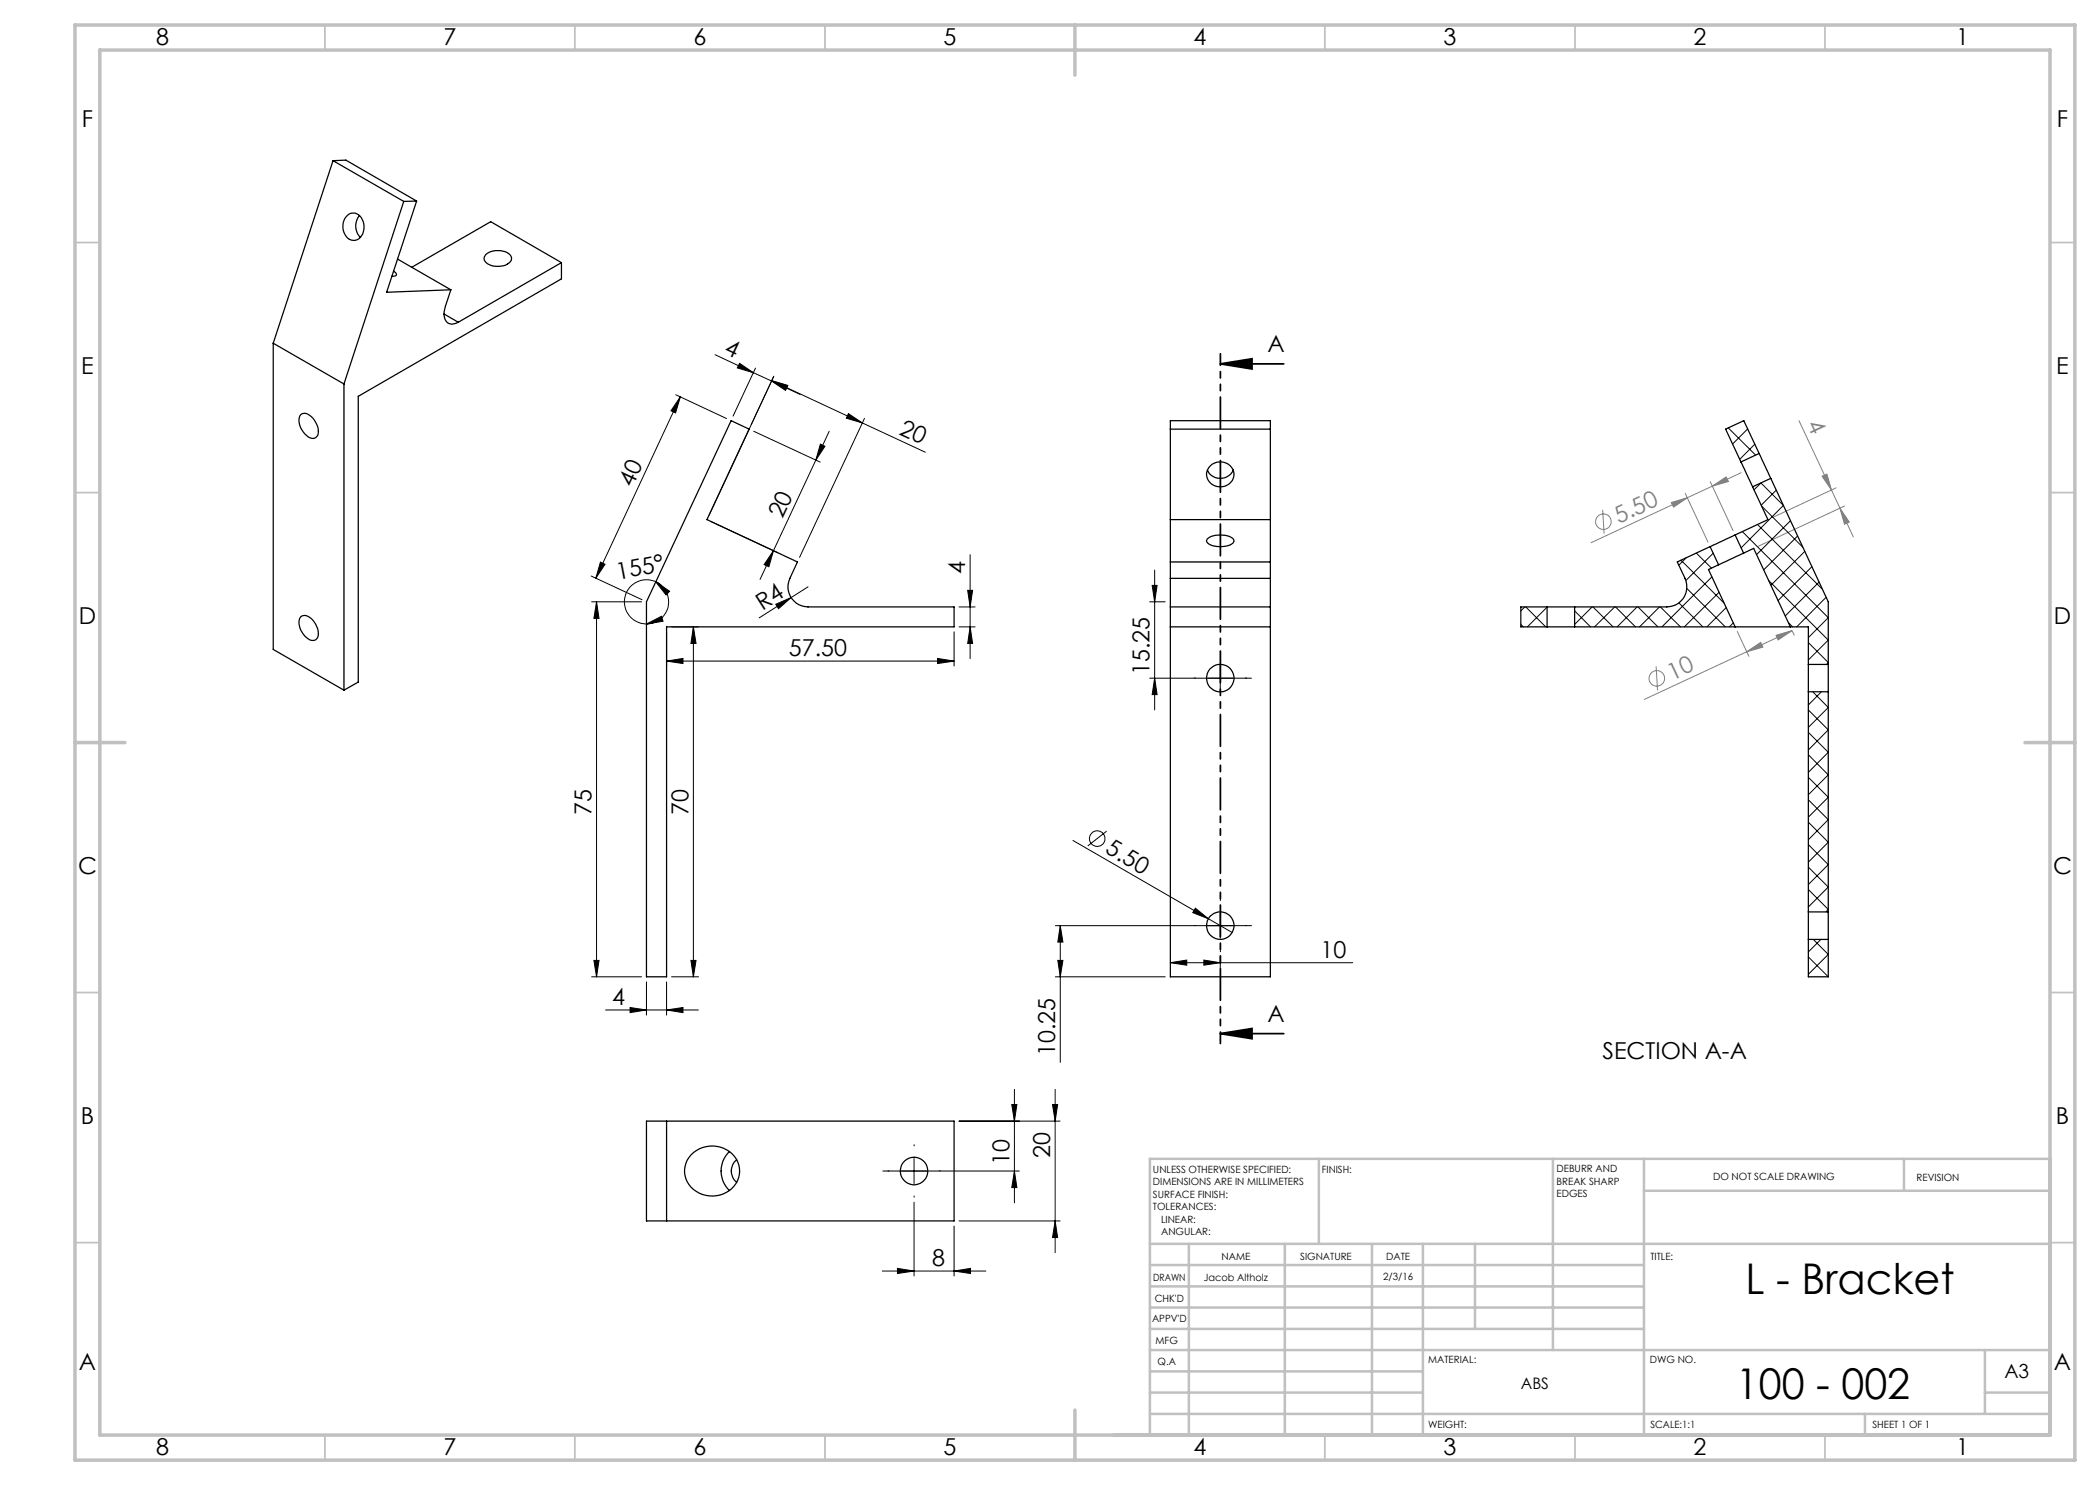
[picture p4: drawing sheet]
<svg xmlns="http://www.w3.org/2000/svg" width="420mm" height="297mm" viewBox="0 0 420 297" stroke-linecap="round" stroke-linejoin="round" font-family="sans-serif">
<g fill="none" stroke="#000" stroke-width=".2">
<path d="M135.1 78.9l10.2 4.8M136.1 79.4l-1 3.2-.9-.4zM136.1 79.4l-16.9 36.2M143 70.9l7.7 3.6M147.9 72.7l2.8 1.8-3.2-.9zM150.7 74.5l3.6 1.7M151.1 73.6l-4.5 9.6M154.3 76.2l5.8 2.7M154.3 76.2l3.2 .9-.4 1zM154.3 76.1l30.8 14.3M154.3 76.1l3.3 1-.5 .9zM154.7 75.3l-4.5 9.6"/>
<path d="M154.8 75.2l-13 27.8M150.7 86.3l13.3 6.1M163.2 92l-11.2 23.9M164.1 88.8l.9 .4-1.8 2.8zM165.8 86.3l-2.6 5.7M169.7 82.7l2.8 1.9-3.2-1zM172.9 83.7l-13 27.8M118.3 115.2l10.1 4.7M120.1 112.4l.9 .5-1.8 2.7zM131.2 116.4l2.7 1.8-.7 .8zM131.2 116.4a4.4 4.4 0 0 1 2.4 4.9 4.4 4.4 0 0 1-4.3 3.5M132.3 117.2a4.4 4.4 0 0 0-7.1 1.5 4.4 4.4 0 0 0 4.1 6.1"/>
<path d="M142.3 104.3l13.3 6.3M154.7 110.1l-.9 3.2-1-.4zM161.6 117.4l-9.8 6.2M193.5 118.1h1l-.5 3.3zM194 110.9v20.8M230.4 117.1h1l-.5 3.3zM230.9 114v28M118.3 120.4h10M119.3 120.4l.5 3.3h-1zM119.3 120.4v75M129.3 124.8l3-1.5 .3 .9zM133.3 132.2l3.3-.5v1z"/>
<path d="M133.3 126.4v6.8M133.3 132.2h57.5M134.3 125.4h5.4M138.7 125.4v70M138.7 125.4l.5 3.3h-1zM155.2 120.9l3-1.4-2.5 2.2zM187.5 131.7l3.3 .5-3.3 .5zM190.8 126.4v6.8M191.8 125.4h3.2M191.8 121.4h3.2M194 125.4l.5 3.3h-1zM229.9 135.6h20.4"/>
<path d="M229.9 120.4h3.1M230.9 135.6l.5 3.3h-1zM244.1 133.1v5M214.6 168.1l31.9 18.4M221.3 166.2l-3.7 3M118.3 195.4h10M118.8 192.1h1l-.5 3.3zM129.3 196.4v6.6M133.3 196.4v6.6M134.3 195.4h5.4M138.2 192.1h1l-.5 3.3zM211.1 185.1h39.2"/>
<path d="M211.1 195.4h21.9M211.6 192.1h1l-.5 3.3zM212.1 185.1l.5 3.3h-1zM212.1 185.1v27.4M234.1 192.5l3.2-.5v1zM234.1 192.5h36.4M239.1 181.6l2.6 2.2-3.2-1.3zM240.8 192l3.3 .5-3.3 .5zM244.1 182.6v5M244.1 191.4v2.1M121.1 202h18.6M126 201.5l3.3 .5-3.3 .5z"/>
<path d="M133.3 202l3.3-.5v1zM202.9 217.9v22.7M211 217.9v32.6M176.6 234.2h27.3M182.8 231.7v5M191.8 224.2h20.2M202.4 220.9h1l-.5 3.3zM202.9 234.2l.5 3.3h-1zM210.5 220.9h1l-.5 3.3zM176.5 254.2h20.7M179.5 253.7l3.3 .5-3.3 .5zM182.8 240.4v14.8"/>
<path d="M190.8 254.2l3.3-.5v1zM190.8 245.2v10M191.8 244.2h20.2M211 244.2l.5 3.3h-1z"/>
<circle cx="219.4" cy="167.7" r="1.56"/>
</g>
<g fill="none" stroke="#808080" stroke-width=".2">
<path d="M337 98.7l4.6 9.7M337.5 99.6l-19.3 8.9M342.1 96.3l4.5 9.8M342.5 97.2l2.7-1.8 .5 .9zM342.5 97.2l-5 2.4M348.2 94.5l-5.7 2.7M359.8 84.1l6.5 13.9M364.4 95.2l1-.4 .9 3.2zM366.3 98l4.4 9.4M367.2 97.6l-12.7 5.9M320.5 101.9l.3 4.8M334.3 100.5l3.2-.9-2.8 1.8z"/>
<path d="M368 101.6l1.9 2.8-1 .4zM368.9 101.2l-17.3 8.1M331.2 133.3l.3 4.8M347.5 126.3l2.3 5M349.4 130.3l2.7-1.8 .5 .9zM355.2 127.1l3.2-1-2.8 1.9zM358.4 126.1l-29.5 13.8M358.5 126.3l.3 .7"/>
<circle cx="320.7" cy="104.3" r="1.55"/>
<circle cx="331.4" cy="135.7" r="1.56"/>
</g>
<path d="M244.1 72.8l6.3-1v2zM244.1 72.8h12.7M244.1 206.7l6.3-1v2zM244.1 206.7h12.7" fill="none" stroke="#000" stroke-width=".35"/>
<path d="M239.1 135.6h-.3M244.1 130.6v-.2M249.1 135.6h.2M244.1 140.6v.3M239.1 185.1h-.3M244.1 180.1v-.2M244.1 190.1v.3M249.1 185.1h.2M177.8 234.2h-.2M182.8 229.2v-.3M182.8 239.2v.2M187.8 234.2h.3" fill="none" stroke="#000" stroke-width=".2" stroke-dasharray="15.2 1.3 1.3 1.3"/>
<path d="M244.1 70.8v137.9" fill="none" stroke="#000" stroke-width=".35" stroke-dasharray="6.3 1.3 1.3 1.3 1.3 1.3" stroke-dashoffset="4"/>
<g fill="none" stroke="#c0c0c0" stroke-width=".35">
<path d="M65 5v5M115 5v5M165 5v5M265 5v5M315 5v5M365 5v5M15 48.5h5M410 48.5h5M15 98.5h5M410 98.5h5M15 198.5h5M410 198.5h5"/>
<path d="M15 248.5h5M410 248.5h5M65 287v5M115 287v5M165 287v5M265 287v5M315 287v5M365 287v5"/>
</g>
<g fill="none" stroke="#c0c0c0" stroke-width=".5">
<path d="M263.8 231.8v17M310.6 231.8v38.2M328.8 231.8v55.2M328.8 238.2h81.2M380.8 231.8v6.4M410 231.8h-180v55.2M230 248.8h180M230 257.3h98.8M230 253h98.8M237.8 248.8v38.2M257 248.8v38.2M274.4 248.8v38.2"/>
<path d="M284.6 248.8v38.2M295 248.8v17M230 265.8h98.8M230 261.5h98.8M230 278.5h54.6M230 274.3h54.6M230 270h180M397 278.5h13M397 270v12.8M230 282.8h180M373 282.8v4.2"/>
</g>
<path d="M15 5h400v287h-400zM20 10h390v277h-390zM215 5v10M15 148.5h10M405 148.5h10M215 282v10" fill="none" stroke="#c0c0c0" stroke-width=".7"/>
<g fill="#000">
<path d="M155.2 120.9l3-1.4-2.5 2.2zM239.1 181.6l2.6 2.2-3.2-1.3z"/>
<path d="M147.9 72.7l2.8 1.8-3.2-.9zM154.3 76.2l3.2 .9-.4 1z"/>
<path d="M244.1 72.8l6.3-1v2zM244.1 206.7l6.3-1v2z"/>
<path d="M164.1 88.8l.9 .4-1.8 2.8zM154.7 110.1l-.9 3.2-1-.4z"/>
<path d="M169.7 82.7l2.8 1.9-3.2-1zM154.3 76.1l3.3 1-.5 .9z"/>
<path d="M120.1 112.4l.9 .5-1.8 2.7zM136.1 79.4l-1 3.2-.9-.4z"/>
<path d="M129.3 124.8l3-1.5 .3 .9zM131.2 116.4l2.7 1.8-.7 .8z"/>
<path d="M118.8 192.1h1l-.5 3.3zM119.3 120.4l.5 3.3h-1zM138.2 192.1h1l-.5 3.3zM138.7 125.4l.5 3.3h-1zM194 125.4l.5 3.3h-1zM193.5 118.1h1l-.5 3.3zM230.9 135.6l.5 3.3h-1zM230.4 117.1h1l-.5 3.3zM211 244.2l.5 3.3h-1zM210.5 220.9h1l-.5 3.3zM202.9 234.2l.5 3.3h-1zM202.4 220.9h1l-.5 3.3z"/>
<path d="M212.1 185.1l.5 3.3h-1zM211.6 192.1h1l-.5 3.3z"/>
<path d="M240.8 192l3.3 .5-3.3 .5zM234.1 192.5l3.2-.5v1z"/>
<path d="M126 201.5l3.3 .5-3.3 .5zM133.3 202l3.3-.5v1zM133.3 132.2l3.3-.5v1zM187.5 131.7l3.3 .5-3.3 .5zM179.5 253.7l3.3 .5-3.3 .5zM190.8 254.2l3.3-.5v1z"/>
</g>
<g fill="#808080">
<path d="M342.5 97.2l2.7-1.8 .5 .9zM334.3 100.5l3.2-.9-2.8 1.8z"/>
<path d="M355.2 127.1l3.2-1-2.8 1.9zM349.4 130.3l2.7-1.8 .5 .9z"/>
<path d="M364.4 95.2l1-.4 .9 3.2zM368 101.6l1.9 2.8-1 .4z"/>
</g>
<g fill="none" stroke="#000" stroke-width=".25">
<path d="M66.6 32.1l14.2 8.2M66.6 32.1l-12 36.5M66.6 32.1l2.6-.1 14.1 8.2M69.5 43a1.98 1.98 0 0 1 3.2 1.4 2.75 2.75 0 0 1-1.7 3.7 2.63 2.63 0 0 1-2.3-3.5 2.62 2.62 0 0 1 .8-1.6zM71.9 43.1a3.3 3.3 0 0 0 .2 4.4M78.7 54.2l.4 .3 .2 .5-.3 .2h-.6M79.5 51.8l10.7 6.2M80.8 40.3l-12 36.5M83.3 40.2l-2.5 .1M83.3 40.2l-6 18.3 12.9-.5M90.2 58l-1.1 3.3a2.81 2.81 0 0 0 .6 3.4 1.93 1.93 0 0 0 2-.3M97.2 50.9a4.1 4.1 0 0 1 4.8 .1 1.13 1.13 0 0 1-.5 1.8 3.6 3.6 0 0 1-4.6-.8 1.07 1.07 0 0 1 .3-1.1z"/>
<path d="M112.3 52.5l-20.6 11.9M112.3 52.5v3.3l-40.7 23.5v57.1l-2.8 1.6M112.3 52.5l-14.2-8.2-15.7 9.1M54.6 68.6l14.2 8.2M54.6 68.6v61.3l14.2 8.1M68.8 76.8v61.2M88.8 62.8l2.9 1.6M60.1 82.9l.3-.1a2.28 2.28 0 0 1 2.5 1.3 2.98 2.98 0 0 1 .5 3.2 1.29 1.29 0 0 1-2.1-.2 3.7 3.7 0 0 1-1.3-3.9zM146.2 84.1l3.6 1.7-8.4 18.1 18.1 8.5-1.5 3.3a4 4 0 0 0 3.6 5.7h29.2v4h-57.5v70h-4v-75zM234.1 85.8h20M241.5 94a2.86 2.86 0 0 0 2.6 1.7 2.86 2.86 0 0 0 2.6-1.7M242.1 93.2a2.74 2.74 0 0 1 3-.6 2.74 2.74 0 0 1 1.7 2.6 2.74 2.74 0 0 1-3.2 2.1 2.74 2.74 0 0 1-2.2-3z"/>
<path d="M348.2 92.4l2.3 5M350.5 97.4l3.1 6.5-6.6 3.1M351.8 90.7l2.4 5M351.8 90.7l-3-6.6-3.7 1.7 3.1 6.6M351.8 90.7l-3.6 1.7M354.2 95.7l-3.7 1.7M354.2 95.7l11.5 24.7v12.5M234.1 115.7v5.7M234.1 115.7v-31.6h20v31.6M234.1 115.7h20M234.1 112.4h20M234.1 103.9h20"/>
<path d="M241.4 107.8a4.6 4.6 0 0 1 5.3 0 .78 .78 0 0 1-.6 1.2 5.1 5.1 0 0 1-4.6-.4 .53 .53 0 0 1-.1-.8zM254.1 115.7v5.7M342 109.3l-6.5 3.1 1.5 3.3a4 4 0 0 1-3.6 5.7h-18.5M342 109.3l1.7 3.7M343.7 113l-2 .9 5.3 11.5M347 107l-5 2.3M347 107l1.7 3.6M348.7 110.6l-5 2.4M348.7 110.6l2-.9 7.4 15.7M60.1 123.4a1.8 1.8 0 0 1 2.6 .7 3.3 3.3 0 0 1 .7 3.6 1.35 1.35 0 0 1-2.1-.2 3.7 3.7 0 0 1-1.3-3.9zM234.1 121.4h20M234.1 125.4h20"/>
<path d="M234.1 121.4v74h20v-74M309.4 121.4h5.5M309.4 125.4h5.5M309.4 121.4h-5.2v4h5.2M309.4 121.4v4M314.9 125.4h32.1M314.9 121.4v4M347 125.4h11.1M358.1 125.4h3.6v7.5M361.7 132.9v5.5M361.7 132.9h4M361.7 138.4v44"/>
<path d="M361.7 138.4h4M365.7 132.9v5.5M365.7 138.4v44M361.7 182.4v5.5M361.7 187.9v7.5h4v-7.5M361.7 187.9h4M361.7 182.4h4M365.7 182.4v5.5M129.3 224.2h61.5v20h-61.5zM133.3 224.2v20M138.2 231a5.7 5.7 0 0 1 9.7 2.6 5.4 5.4 0 0 1-7.4 5.3 4.8 4.8 0 0 1-2.3-7.9zM145.9 230.3a5.3 5.3 0 0 0 0 7.8"/>
<path d="M147.4 231.9a2.88 2.88 0 0 0 0 4.6"/>
<circle cx="244.1" cy="135.6" r="2.76"/>
<circle cx="244.1" cy="185.1" r="2.76"/>
<circle cx="182.8" cy="234.2" r="2.76"/>
</g>
<g fill="none" stroke="#000" stroke-width=".2">
<path d="M345.7 85.6l5.4 5.4M348.7 84.1l.1 .1M349.5 85.8l-3 3M350.8 98l1.4-1.4 4.5 4.5M351 88.8l-3.1 3.1M355.2 98l-3 3M336.2 112l8.6 8.6M337.2 111.6l-1.4 1.4M337.4 117.7l7.7 7.7M339.3 110.6l3 3M342.4 115.4l-10 10M342.7 110.6l-5.5 5.5"/>
<path d="M343.8 118.5l-6.9 6.9M348.5 106.3l17.2 17.2-4 4M351.5 104.9l13 13M352.3 101.2l8.3 8.3M353.7 116.1l12 11.9-4 4M356.7 101.1l-8.5 8.5M358.1 104.1l-6.8 6.8M359.5 107.2l-6.8 6.8M361 110.3l-6.8 6.7M362.4 113.3l-6.8 6.8M363.8 116.4l-6.8 6.8M365.2 119.4l-5.9 6"/>
<path d="M304.2 124.9l.5 .5M305 121.4l-.8 .8M305.2 121.4l3.9 4M309.4 121.4l-3.9 4M314.9 122.2l3.2 3.2M318.4 121.4l-3.5 3.5M318.6 121.4l4 4M322.9 121.4l-4 4M323.1 121.4l4 4M327.4 121.4l-4 4M327.6 121.4l4 4M331.9 121.4l-4 4"/>
<path d="M332.1 121.4l4 4M335.8 120.6l4.8 4.8M345.2 121.5l-3.8 3.9M346.7 124.6l-.8 .8M357.7 124.5l.8 .9M361.7 128.5l4 4-.4 .4M362.5 138.4l3.2 3.1-4 4M364.3 138.4l-2.6 2.6M361.7 142l4 4-4 4M361.7 146.5l4 4-4 4M361.7 151l4 4-4 4M361.7 155.5l4 4-4 3.9"/>
<path d="M361.7 159.9l4 4-4 4.1M361.7 164.4l4 4-4 4M361.7 168.9l4 4-4 4M361.7 173.4l4 4-4 4M361.7 177.9l4 4-.5 .5M361.7 191.4l4 4M362.7 187.9l3 3-4 4M364.2 187.9l-2.5 2.5"/>
</g>
<g font-size="8.5">
<text x="349.1" y="258.8">L - Bracket</text>
<text x="347.2" y="279.7">100 - 002</text>
</g>
<g font-size="4.7">
<text x="31.2" y="9">8</text>
<text x="88.7" y="9">7</text>
<text x="138.7" y="9">6</text>
<text x="188.7" y="9">5</text>
<text x="238.7" y="9">4</text>
<text x="288.7" y="9">3</text>
<text x="338.7" y="9">2</text>
<text x="391.2" y="9">1</text>
<text x="16.4" y="25.5">F</text>
<text x="411.4" y="25.5">F</text>
<text x="144.6" y="70.5" transform="rotate(25 144.6 70.5)">4</text>
<text x="253.5" y="70.5">A</text>
<text x="16.3" y="74.7">E</text>
<text x="411.3" y="74.7">E</text>
<text x="179.7" y="86.8" transform="rotate(25 179.7 86.8)">20</text>
<text x="126.5" y="97.5" transform="rotate(-65 126.5 97.5)">40</text>
<text x="156.5" y="103.9" transform="rotate(-65 156.5 103.9)">20</text>
<text x="123.6" y="115.9" transform="rotate(-11 123.6 115.9)">155°</text>
<text x="193" y="114.8" transform="rotate(-90 193 114.8)">4</text>
<text x="15.8" y="124.7">D</text>
<text x="152.5" y="122.1" transform="rotate(-32 152.5 122.1)">R4</text>
<text x="410.8" y="124.7">D</text>
<text x="157.8" y="131.2">57.50</text>
<text x="229.9" y="135" transform="rotate(-90 229.9 135)">15.25</text>
<text x="118.3" y="162.9" transform="rotate(-90 118.3 162.9)">75</text>
<text x="137.7" y="162.9" transform="rotate(-90 137.7 162.9)">70</text>
<text x="220.8" y="170.5" transform="rotate(30 220.8 170.5)">5.50</text>
<text x="15.6" y="174.7">C</text>
<text x="410.6" y="174.8">C</text>
<text x="264.1" y="191.5">10</text>
<text x="122.4" y="201">4</text>
<text x="253.5" y="204.4">A</text>
<text x="211.1" y="211.2" transform="rotate(-90 211.1 211.2)">10.25</text>
<text x="320.5" y="211.7">SECTION A-A</text>
<text x="16.2" y="224.7">B</text>
<text x="411.2" y="224.7">B</text>
<text x="201.9" y="233" transform="rotate(-90 201.9 233)">10</text>
<text x="210" y="231.5" transform="rotate(-90 210 231.5)">20</text>
<text x="186.5" y="253.2">8</text>
<text x="15.8" y="274">A</text>
<text x="410.8" y="274">A</text>
<text x="31.2" y="291">8</text>
<text x="88.7" y="291">7</text>
<text x="138.7" y="291">6</text>
<text x="188.7" y="291">5</text>
<text x="238.7" y="291">4</text>
<text x="288.7" y="291">3</text>
<text x="338.7" y="291">2</text>
<text x="391.2" y="291">1</text>
</g>
<g font-size="4.7" fill="#808080">
<text x="361.3" y="84.8" transform="rotate(65 361.3 84.8)">4</text>
<text x="323.7" y="104.8" transform="rotate(-25 323.7 104.8)">5.50</text>
<text x="334.4" y="136.1" transform="rotate(-25 334.4 136.1)">10</text>
</g>
<text font-size="3.9" x="400.9" y="275.5">A3</text>
<text font-size="3.2" x="304.2" y="277.9">ABS</text>
<g font-size="2">
<text x="230.6" y="234.6">UNLESS OTHERWISE SPECIFIED:</text>
<text x="230.6" y="237.1">DIMENSIONS ARE IN MILLIMETERS</text>
<text x="230.6" y="239.6">SURFACE FINISH:</text>
<text x="264.4" y="234.6">FINISH:</text>
<text x="311.3" y="234.5">DEBURR AND</text>
<text x="311.3" y="237">BREAK SHARP</text>
<text x="311.3" y="239.5">EDGES</text>
<text x="342.6" y="236">DO NOT SCALE DRAWING</text>
<text x="383.3" y="236.2">REVISION</text>
<text x="230.6" y="242.1">TOLERANCES:</text>
<text x="232.2" y="244.6">LINEAR:</text>
<text x="232.2" y="247.1">ANGULAR:</text>
<text x="244.3" y="252">NAME</text>
<text x="260" y="251.9">SIGNATURE</text>
<text x="277.2" y="251.9">DATE</text>
<text x="330.1" y="251.9">TITLE:</text>
<text x="230.6" y="256.1">DRAWN</text>
<text x="240.7" y="256.1">Jacob Altholz</text>
<text x="276.6" y="255.9">2/3/16</text>
<text x="230.9" y="260.3">CHK'D</text>
<text x="230.4" y="264.4">APPV'D</text>
<text x="231.1" y="268.8">MFG</text>
<text x="231.5" y="273">Q.A</text>
<text x="285.6" y="272.5">MATERIAL:</text>
<text x="330" y="272.5">DWG NO.</text>
<text x="285.6" y="285.5">WEIGHT:</text>
<text x="330.1" y="285.6">SCALE:1:1</text>
<text x="374.5" y="285.6">SHEET 1 OF 1</text>
</g>
</svg>
